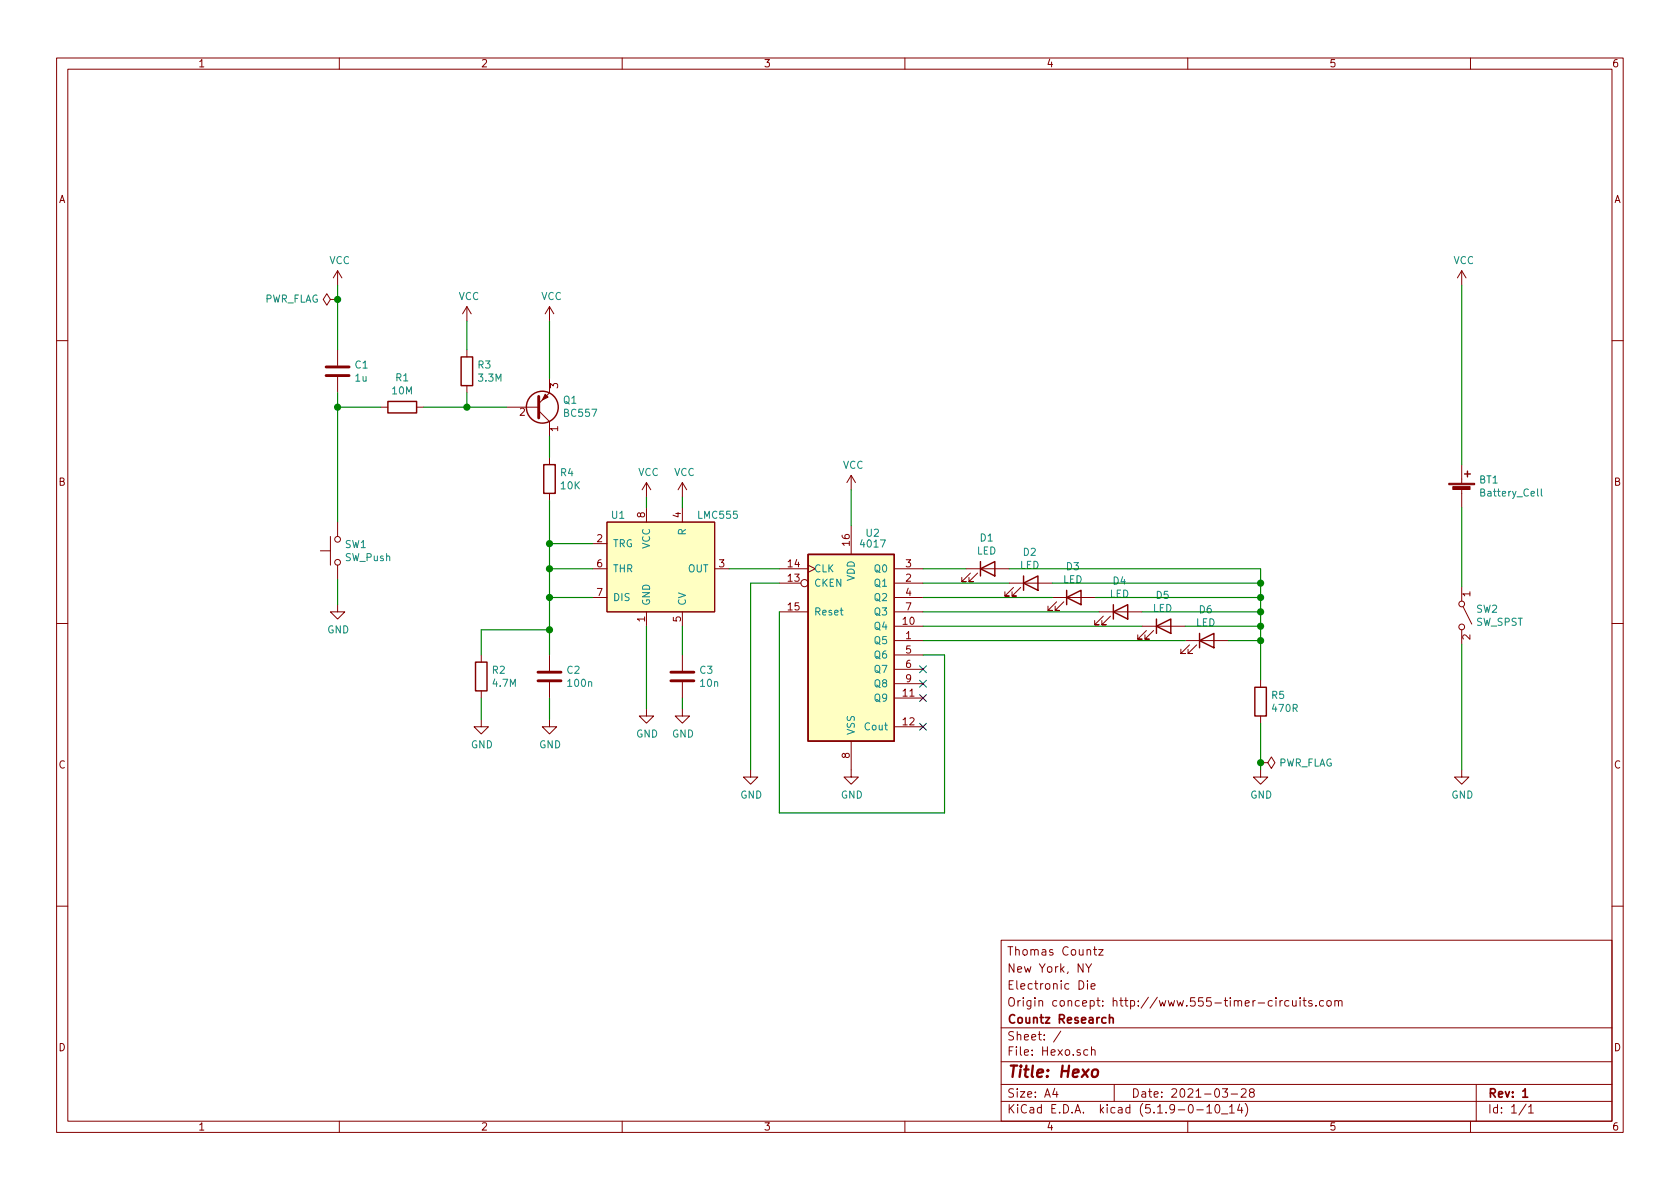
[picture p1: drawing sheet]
<svg xmlns="http://www.w3.org/2000/svg" width="297mm" height="210mm" viewBox="0 0 297 210" stroke-linecap="round" stroke-linejoin="round" font-family="sans-serif">
<g fill="none" stroke="#840000" stroke-width=".18">
<path d="M10 10.3h277v189.9h-277zM12 12.2h273v186.1h-273zM60 10.3v1.9M110 10.3v1.9M160 10.3v1.9M210 10.3v1.9M260 10.3v1.9M58.4 53l-.6-1.1-.7 1.1 .7 1 .6-1h1.3M59.7 53h.1M59.7 47.9v2.5M59.7 47.9l-.8 1.2M59.7 47.9l.8 1.2"/>
<path d="M82.5 54.2l-.7 1.3M82.5 54.2v2.6M82.5 54.2l.8 1.3M97.2 54.2v2.6M97.2 54.2l-.8 1.3M97.2 54.2l.7 1.3M258.4 47.9v2.5M258.4 47.9l-.7 1.2M258.4 47.9l.8 1.2M10 60.2h2M59.7 61.8v2.8M59.7 66.7v2.8"/>
<path d="M67.3 72h1.3M73.7 72h1.2M82.5 61.8v1.3M82.5 68.2v1.3M89.5 72h5.7M95.2 72.6l2 1.9v2.6M97.2 66.9v2.6l-2 1.9M285 60.2h2M56.6 97.4h1.8M58.4 94.9v5M59.7 92.3v2.6M59.7 99.9v2.6"/>
<path d="M97.2 80.9v1.3M97.2 87.2v1.3M104.8 96.1h2.5M107.3 92.3h19.1v15.9h-19.1zM114.3 85.3v2.6M114.3 89.8v2.5M114.3 85.3l-.8 1.3M114.3 85.3l.8 1.3M120.6 85.3v2.6M120.6 89.8v2.5M120.6 85.3l-.7 1.3M120.6 85.3l.8 1.3"/>
<path d="M142.9 99.9l1.2 .7-1.2 .6M150.5 84.1l-.8 1.2M150.5 84.1v2.5M150.5 93v5M150.5 84.1l.8 1.2M258.4 82.2v3.3M258.4 86.5v3.3M10 110.3h2M59.7 106.9v1.3h1.3l-1.3 1.3-1.3-1.3h1.3M85.1 115.8v1.3M97.2 115.8v2.8M104.8 100.6h2.5"/>
<path d="M104.8 105.7h2.5M114.3 108.2v2.5M120.6 108.2v2.5M120.6 115.8v2.8M126.4 100.6h2.5M137.8 100.6h5.1M137.8 103.1h3.8M137.8 108.2h5.1M158.1 100.6h5.1M158.1 103.1h5.1M158.1 105.7h5.1M158.1 108.2h5.1"/>
<path d="M158.1 113.3h5.1M158.1 110.7h5.1M158.1 115.8h5.1M158.1 118.4h5.1M170.8 100.6h7.6M171.6 101.3l-1.5 1.6h.7h-.7v-.8M172.8 101.3l-1.5 1.6h.8h-.8v-.8M178.4 103.1h7.7M179.2 103.9l-1.5 1.5h.7h-.7v-.8M180.5 103.9l-1.6 1.5h.8h-.8v-.8M186.1 105.7h7.6M186.8 106.4l-1.5 1.5h.8h-.8v-.7"/>
<path d="M188.1 106.4l-1.5 1.5h.7h-.7v-.7M194.3 108.2h7.6M195.1 109l-1.6 1.5h.8h-.8v-.8M196.3 109l-1.5 1.5h.8h-.8v-.8M201.9 110.7h7.6M202.7 111.5l-1.5 1.5h.7h-.7v-.7M204 111.5l-1.6 1.5h.8h-.8v-.7M209.5 113.3h7.7M210.3 114l-1.5 1.6h.7h-.7v-.8M211.6 114l-1.5 1.6h.7h-.7v-.8M258.4 103.8v2.5M258.4 111.4v2.5"/>
<path d="M258.7 107.3l1.5 3.1M285 110.3h2M85.1 127.2v1.3h1.3l-1.3 1.3-1.3-1.3h1.3M85.1 122.2v1.2M97.2 127.2v1.3h1.2l-1.2 1.3-1.3-1.3h1.3M97.2 120.6v2.8M114.3 125.3v1.3h1.3l-1.3 1.3-1.3-1.3h1.3M120.6 125.3v1.3h1.3l-1.3 1.3-1.2-1.3h1.2M120.6 120.6v2.8M132.7 136.1v1.3h1.3l-1.3 1.3-1.3-1.3h1.3M150.5 131.1v6.3h1.3l-1.3 1.3-1.3-1.3h1.3M158.1 123.4h5.1"/>
<path d="M158.1 128.5h5.1M158.1 120.9h5.1M222.9 134.9h1.3l.6-1 .6 1-.6 1-.6-1M222.9 134.9h.1M222.9 136.1v1.3h1.3l-1.3 1.3-1.3-1.3h1.3M222.9 120.3v1.2M222.9 126.6v1.3M258.4 136.1v1.3h1.3l-1.3 1.3-1.2-1.3h1.2M10 160.2h2M177 166.3h108v32h-108zM190.8 173.4a.75 .75 0 0 1 .8 .8 .75 .75 0 0 1-.8 .7zM192 170.4l.5 .8 .5-.8"/>
<path d="M192.3 173.4v.2M192.3 173.9v1M192.5 171.2v.7M192.9 174.4l.7-.1-.1-.3-.4-.1-.2 .2 .1 .7h.5M193.3 167.9h.6M193.5 167.4v1.3l.4 .2M194.3 167.9h.7l-.7 1h.7M224.9 177l-.4-.1-.3 .3 .1 .6 .2 .1 .4-.1M225.6 176.4v.2M225.6 176.9v1M226.3 176.9v1M226.7 176.9l-.3 .1-.1 .2"/>
<path d="M227.9 177l-.4-.1-.3 .3v.6l.3 .1 .4-.1M228.5 176.9l.1 .9 .4 .1 .2-.1M229.2 176.9v1M229.9 176.4v.2M229.9 176.9v1M230.4 176.9h.5M230.6 176.4v1.3l.3 .2M232 177a.37 .37 0 0 0-.6 .1v.3l.6 .1v.1l-.2 .3-.4-.1M232.7 177.8v.1M234 177l-.4-.1-.3 .3 .1 .6 .2 .1 .4-.1M234.6 177.1l.3-.2 .4 .2v.7l-.2 .1-.5-.1zM236 177.1l.2-.2 .4 .1 .1 .9"/>
<path d="M236 176.9v1M236.7 177.1a.34 .34 0 0 1 .3-.2 .34 .34 0 0 1 .3 .2v.8M285 160.2h2M60 198.3v1.9M110 198.3v1.9M160 198.3v1.9M177 194.8h108M177 191.8h108M177 187.8h108M177 181.8h108M186.5 192.5l-.4 1h1M186.8 193v1"/>
<path d="M187.6 182.3l-1.3 2M192.3 185.7l-.4-.1-.3 .3 .1 .6 .2 .1 .4-.1M193 185.7l.2-.1 .3 .1 .1 .9M193 185.1v1.5M197 191.8v3M210 198.3v1.9M211.6 196.3h1.2M213.4 195.8l.4-.5v1.5M213.4 196.8h.8M215 195.4l.3-.1a.94 .94 0 0 1 0 1.5 .8 .8 0 0 1-.6-.6 .8 .8 0 0 1 .3-.8zM216 197h1.1M216.1 192.5h.9l-.4 .6 .4 .1v.7l-.2 .1-.7-.1"/>
<path d="M217.4 195.8l.4-.5v1.5M217.4 196.8h.8M217.7 193.5h1.1M219.2 195.2l-.4 1.1h.9M219.5 192.7l.2-.2h.3l.3 .2v.3v.2l-.9 .8h.9M219.5 195.8v1M220.2 195.1a1.71 1.71 0 0 1 0 2.3M221.2 193.2l-.3-.3 .1-.2 .2-.2 .4 .1 .2 .2-.1 .2-.6 .2a.48 .48 0 0 0-.1 .7l.2 .1 .5-.1a.48 .48 0 0 0-.1-.7h-.1M260 198.3v1.9M261 191.8v6.5M269.8 195.2l-1.2 2M270.3 195.8l.4-.5v1.5"/>
<path d="M270.3 196.8h.8"/>
<circle cx="59.7" cy="99.4" r=".51"/>
<circle cx="59.7" cy="95.4" r=".51"/>
<circle cx="142.2" cy="103.1" r=".63"/>
<circle cx="258.4" cy="106.8" r=".51"/>
<circle cx="258.4" cy="110.9" r=".51"/>
</g>
<path d="M196.2 179.4v1.5M196.2 180.1v-.1a.37 .37 0 0 1 .6 .1v.8M269.2 193l.5-.5v1.5M269.2 194h.9" fill="none" stroke="#840000" stroke-width=".3"/>
<path d="M193.3 189.2a.53 .53 0 0 1 .9 .3l-.1 .6a.54 .54 0 0 1-.5 .4 .54 .54 0 0 1-.6-.4l.1-.6z" fill="none" stroke="#840000" stroke-width=".41"/>
<g fill="none" stroke="#840000" stroke-width=".25">
<path d="M68.6 71h5.1v2h-5.1zM81.5 63.1h2.1v5.1h-2.1zM96.1 82.2h2.1v5h-2.1zM142.9 98h15.2v33.1h-15.2zM173.4 99.3v2.5M259 83.8h1M259.5 83.3v1M84.1 117.1h2v5.1h-2zM173.4 100.6l2.5-1.3v2.5zM181 103.1l2.5-1.3v2.6zM181 101.8v2.6M188.6 105.7l2.5-1.3v2.5z"/>
<path d="M188.6 104.4v2.5M196.8 108.2l2.6-1.3v2.6zM196.8 106.9v2.6M204.5 110.7l2.5-1.2v2.5zM204.5 109.5v2.5M212.1 113.3l2.5-1.3v2.5zM212.1 112v2.5M221.9 121.5h2v5.1h-2z"/>
<circle cx="95.9" cy="72" r="2.82"/>
</g>
<path d="M57.7 66.4h4M57.7 64.9h4M95.2 70.1v3.8M95.1 118.9h4.1M118.6 118.9h4.1M95.1 120.4h4.1M118.6 120.4h4.1" fill="none" stroke="#840000" stroke-width=".51"/>
<g fill="#ffffc2" stroke="#ffffc2" stroke-width=".18">
<path d="M107.3 92.3h19.1v15.9h-19.1z"/>
<path d="M142.9 98h15.2v33.1h-15.2z"/>
</g>
<g fill="#840000" stroke="#840000" stroke-width=".18">
<path d="M96.4 69.7l.5 .5-1 .5z"/>
<path d="M256.2 85.5h4.5v.2h-4.5z"/>
<path d="M256.9 86h3v.6h-3z"/>
</g>
<path d="M272.5 86.5v1l.2 .2" fill="none" stroke="#008484" stroke-width=".18"/>
<g fill="none" stroke="#008400" stroke-width=".2">
<path d="M59.7 50.4v11.4M82.5 56.8v5M97.2 56.8v10.1M258.4 50.4v31.8M59.7 69.5v22.8M59.7 72h7.6M74.9 72h14.6M82.5 69.5v2.5M97.2 77.1v3.8M97.2 88.5v27.3M97.2 96.1h7.6M114.3 87.9v1.9"/>
<path d="M120.6 87.9v1.9M150.5 86.6v6.4M258.4 89.8v14M59.7 102.5v4.4M97.2 111.4h-12.1v4.4M97.2 100.6h7.6M97.2 105.7h7.6M114.3 110.7v14.6M120.6 110.7v5.1M128.9 100.6h8.9M137.8 108.2v35.6h29.2v-28h-3.8M137.8 103.1h-5.1v33"/>
<path d="M163.2 103.1h15.2M163.2 100.6h7.6M163.2 113.3h46.3M163.2 110.7h38.7M163.2 108.2h31.1M163.2 105.7h22.9M178.4 100.6h44.5v19.7M186.1 103.1h36.8M193.7 105.7h29.2M201.9 108.2h21M209.5 110.7h13.4M217.2 113.3h5.7"/>
<path d="M258.4 113.9v22.2M85.1 123.4v3.8M97.2 123.4v3.8M120.6 123.4v1.9M222.9 127.9v8.2"/>
</g>
<g fill="#008400" stroke="#008400" stroke-width=".25">
<circle cx="222.9" cy="103.1" r=".51"/>
<circle cx="222.9" cy="134.9" r=".51"/>
<circle cx="59.7" cy="53" r=".51"/>
<circle cx="222.9" cy="105.7" r=".51"/>
<circle cx="97.2" cy="96.1" r=".51"/>
<circle cx="97.2" cy="100.6" r=".51"/>
<circle cx="97.2" cy="105.7" r=".51"/>
<circle cx="222.9" cy="108.2" r=".51"/>
<circle cx="222.9" cy="110.7" r=".51"/>
<circle cx="222.9" cy="113.3" r=".51"/>
<circle cx="82.6" cy="72" r=".51"/>
<circle cx="59.7" cy="72" r=".51"/>
<circle cx="97.2" cy="111.4" r=".51"/>
</g>
<path d="M162.6 117.7l1.2 1.3M163.8 117.7l-1.2 1.3M162.6 122.8l1.2 1.2M162.6 120.3l1.2 1.2M162.6 127.9l1.2 1.2M163.8 122.8l-1.2 1.2M163.8 120.3l-1.2 1.2M163.8 127.9l-1.2 1.2" fill="none" stroke="#000084" stroke-width=".18"/>
<text font-size="2.8" fill="#840000" x="178" y="190.5">Title: Hexo</text>
<g font-size="2.1" fill="#840000">
<text x="178" y="172">New York, NY</text>
<text x="178" y="169">Thomas Countz</text>
<text x="178" y="178">Origin concept: http://www.555-timer-circuits.com</text>
<text x="178" y="175">Electronic Die</text>
<text x="178" y="184">Sheet: /</text>
<text x="178" y="181">Countz Research</text>
<text x="178" y="186.7">File: Hexo.sch</text>
<text x="178" y="196.9">KiCad E.D.A. kicad (5.1.9-0-10_14)</text>
<text x="178" y="194.1">Size: A4</text>
<text x="200" y="194.1">Date: 2021-03-28</text>
<text x="263" y="194.1">Rev: 1</text>
<text x="263" y="196.9">Id: 1/1</text>
</g>
<g font-size="1.8" fill="#840000">
<text x="35" y="11.9">1</text>
<text x="85" y="11.9">2</text>
<text x="135" y="11.9">3</text>
<text x="185" y="11.9">4</text>
<text x="235" y="11.9">5</text>
<text x="285" y="11.9">6</text>
<text x="10.4" y="35.9">A</text>
<text x="285.4" y="35.9">A</text>
<text x="98.7" y="68.7" transform="rotate(-90 98.7 68.7)">3</text>
<text x="91.9" y="73.5">2</text>
<text x="98.7" y="76.3" transform="rotate(-90 98.7 76.3)">1</text>
<text x="10.4" y="85.9">B</text>
<text x="285.4" y="85.9">B</text>
<text x="105.6" y="95.9">2</text>
<text x="114" y="91.5" transform="rotate(-90 114 91.5)">8</text>
<text x="120.4" y="91.5" transform="rotate(-90 120.4 91.5)">4</text>
<text x="105.6" y="100.3">6</text>
<text x="127.2" y="100.3">3</text>
<text x="139.4" y="100.3">14</text>
<text x="150.2" y="96.5" transform="rotate(-90 150.2 96.5)">16</text>
<text x="160.2" y="100.3">3</text>
<text x="105.6" y="105.4">7</text>
<text x="139.4" y="102.9">13</text>
<text x="139.4" y="107.9">15</text>
<text x="160.2" y="102.9">2</text>
<text x="160.2" y="105.4">4</text>
<text x="160.2" y="107.9">7</text>
<text x="260" y="105.5" transform="rotate(-90 260 105.5)">1</text>
<text x="114" y="110" transform="rotate(-90 114 110)">1</text>
<text x="120.4" y="110" transform="rotate(-90 120.4 110)">5</text>
<text x="159.7" y="110.5">10</text>
<text x="160.2" y="113">1</text>
<text x="260" y="113.1" transform="rotate(-90 260 113.1)">2</text>
<text x="160.2" y="115.6">5</text>
<text x="160.2" y="118.1">6</text>
<text x="159.7" y="123.2">11</text>
<text x="160.2" y="120.6">9</text>
<text x="159.7" y="128.3">12</text>
<text x="10.4" y="135.9">C</text>
<text x="150.2" y="134.1" transform="rotate(-90 150.2 134.1)">8</text>
<text x="285.4" y="135.9">C</text>
<text x="10.4" y="185.9">D</text>
<text x="285.4" y="185.9">D</text>
<text x="35" y="199.9">1</text>
<text x="85" y="199.9">2</text>
<text x="135" y="199.9">3</text>
<text x="185" y="199.9">4</text>
<text x="235" y="199.9">5</text>
<text x="285" y="199.9">6</text>
</g>
<g font-size="1.8" fill="#008484">
<text x="58.2" y="46.7">VCC</text>
<text x="257" y="46.7">VCC</text>
<text x="46.7" y="53.5">PWR_FLAG</text>
<text x="81.1" y="53.1">VCC</text>
<text x="95.7" y="53.1">VCC</text>
<text x="62.8" y="65.2">C1</text>
<text x="84.5" y="65.2">R3</text>
<text x="62.8" y="67.5">1u</text>
<text x="69.4" y="69.7">10M</text>
<text x="70" y="67.4">R1</text>
<text x="84.7" y="67.5">3.3M</text>
<text x="99.6" y="71.4">Q1</text>
<text x="99.9" y="73.7">BC557</text>
<text x="149" y="82.9">VCC</text>
<text x="99.1" y="84.2">R4</text>
<text x="99.2" y="86.5">10K</text>
<text x="112.8" y="84.2">VCC</text>
<text x="119.2" y="84.2">VCC</text>
<text x="261.6" y="85.5">BT1</text>
<text x="262.1" y="87.8">Battery_Cell</text>
<text x="108.2" y="91.7">U1</text>
<text x="121.3" y="94.6" transform="rotate(-90 121.3 94.6)">R</text>
<text x="123.6" y="91.7">LMC555</text>
<text x="153.2" y="94.9">U2</text>
<text x="173.3" y="95.8">D1</text>
<text x="61" y="96.9">SW1</text>
<text x="61" y="99.2">SW_Push</text>
<text x="108.3" y="96.8">TRG</text>
<text x="108.3" y="101.2">THR</text>
<text x="114.9" y="97.1" transform="rotate(-90 114.9 97.1)">VCC</text>
<text x="121.6" y="101.2">OUT</text>
<text x="143.9" y="101.2">CLK</text>
<text x="152.3" y="96.8">4017</text>
<text x="154.7" y="101.2">Q0</text>
<text x="172.7" y="98.1">LED</text>
<text x="180.3" y="100.6">LED</text>
<text x="180.9" y="98.3">D2</text>
<text x="188.6" y="100.8">D3</text>
<text x="108.3" y="106.3">DIS</text>
<text x="114.9" y="107.2" transform="rotate(-90 114.9 107.2)">GND</text>
<text x="121.3" y="107.2" transform="rotate(-90 121.3 107.2)">CV</text>
<text x="143.9" y="103.8">CKEN</text>
<text x="151.1" y="102.8" transform="rotate(-90 151.1 102.8)">VDD</text>
<text x="154.7" y="103.8">Q1</text>
<text x="154.7" y="106.3">Q2</text>
<text x="187.9" y="103.1">LED</text>
<text x="196.2" y="105.7">LED</text>
<text x="196.8" y="103.4">D4</text>
<text x="204.4" y="105.9">D5</text>
<text x="57.9" y="112">GND</text>
<text x="143.9" y="108.8">Reset</text>
<text x="154.7" y="113.9">Q5</text>
<text x="154.7" y="111.4">Q4</text>
<text x="154.7" y="108.8">Q3</text>
<text x="203.8" y="108.2">LED</text>
<text x="211.4" y="110.8">LED</text>
<text x="212.1" y="108.5">D6</text>
<text x="260.9" y="110.7">SW_SPST</text>
<text x="261" y="108.4">SW2</text>
<text x="87.1" y="119.1">R2</text>
<text x="100.3" y="119.1">C2</text>
<text x="123.8" y="119.1">C3</text>
<text x="154.7" y="116.5">Q6</text>
<text x="154.7" y="119">Q7</text>
<text x="87.2" y="121.5">4.7M</text>
<text x="100.5" y="121.5">100n</text>
<text x="123.9" y="121.5">10n</text>
<text x="154.7" y="124.1">Q9</text>
<text x="154.7" y="121.5">Q8</text>
<text x="224.9" y="123.6">R5</text>
<text x="225.1" y="125.9">470R</text>
<text x="112.5" y="130.4">GND</text>
<text x="118.8" y="130.4">GND</text>
<text x="151.1" y="130" transform="rotate(-90 151.1 130)">VSS</text>
<text x="153.1" y="129.2">Cout</text>
<text x="83.3" y="132.3">GND</text>
<text x="95.3" y="132.3">GND</text>
<text x="226" y="135.6">PWR_FLAG</text>
<text x="130.9" y="141.2">GND</text>
<text x="148.7" y="141.2">GND</text>
<text x="221.1" y="141.2">GND</text>
<text x="256.6" y="141.2">GND</text>
</g>
</svg>
